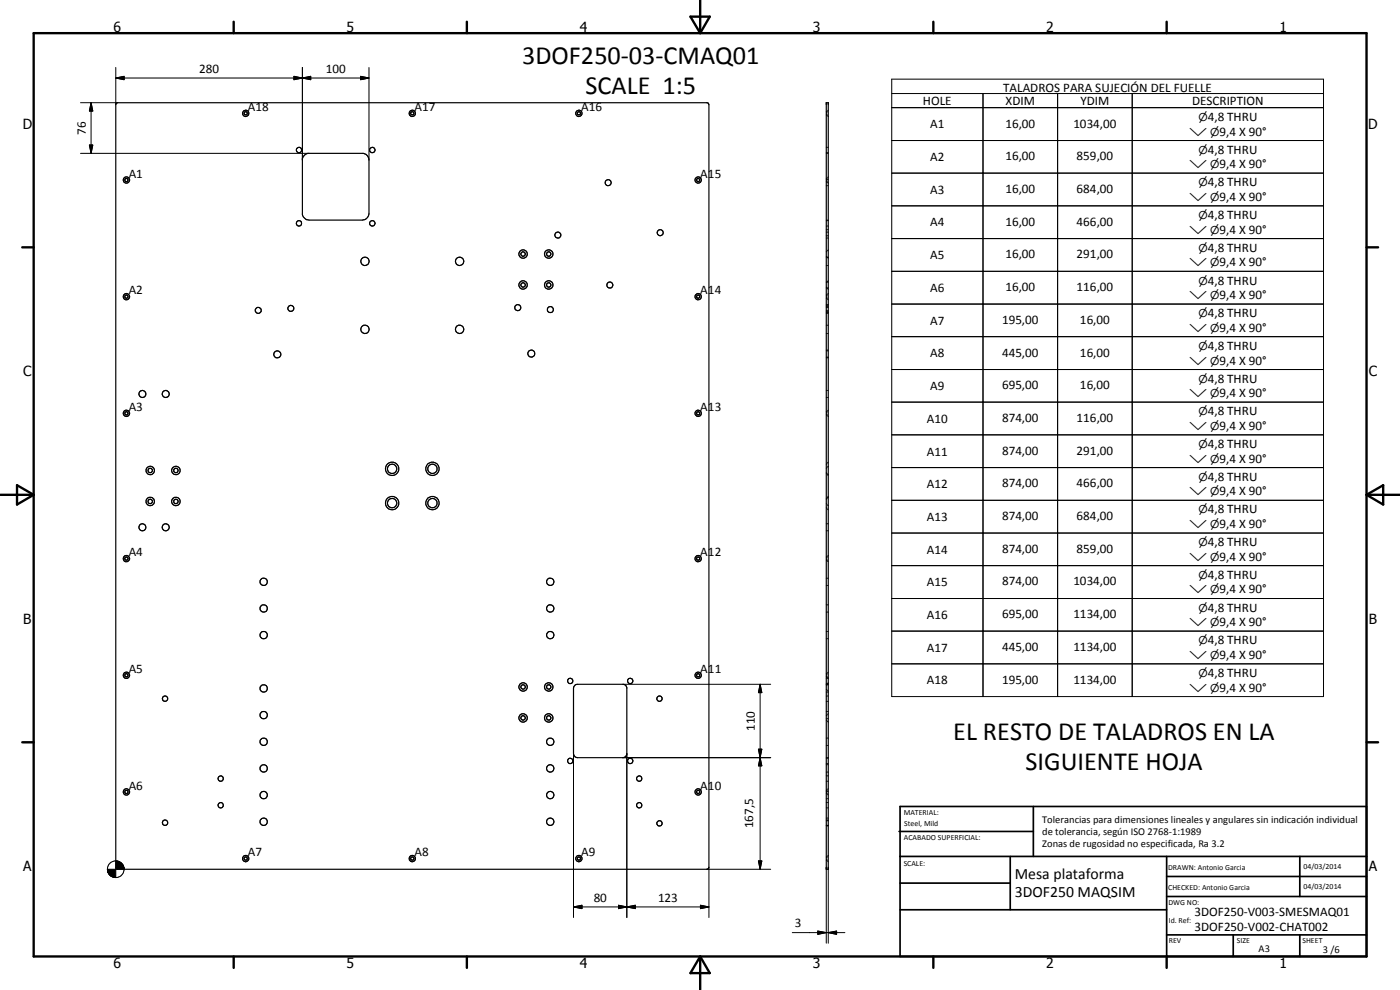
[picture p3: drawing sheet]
<svg xmlns="http://www.w3.org/2000/svg" width="420mm" height="297mm" viewBox="0 0 420 297" stroke-linecap="round" stroke-linejoin="round" font-family="sans-serif">
<g fill="none" stroke="#000" stroke-width=".35">
<path d="M34.8 31.1l.5-.3 177.2 .1 .3 .5v228.8l-.3 .5-177.2 .1-.5-.2zM248 30.8h.6v230h-.6zM91.2 46.7l1.2-.7h16.7a2.07 2.07 0 0 1 1.6 2v16a2.07 2.07 0 0 1-2 2h-16a2.2 2.2 0 0 1-1.9-1.6v-16.7zM172.4 205.7l.4-.3 .5-.1h13.6l1 .4 .2 .5v20.2l-.4 .7-.8 .2h-13.6l-.9-.4-.3-.8v-19.6z"/>
<circle cx="73.7" cy="34" r=".95"/>
<circle cx="73.7" cy="34" r=".49"/>
<circle cx="123.7" cy="34" r=".96"/>
<circle cx="123.7" cy="34" r=".48"/>
<circle cx="173.7" cy="34" r=".94"/>
<circle cx="173.7" cy="34" r=".48"/>
<circle cx="37.9" cy="54" r=".48"/>
<circle cx="37.9" cy="54" r=".94"/>
<circle cx="89.7" cy="45" r=".79"/>
<circle cx="111.7" cy="45" r=".8"/>
<circle cx="182.5" cy="54.8" r=".9"/>
<circle cx="209.5" cy="54" r=".93"/>
<circle cx="209.5" cy="54" r=".47"/>
<circle cx="89.7" cy="67" r=".8"/>
<circle cx="109.5" cy="78.4" r="1.25"/>
<circle cx="111.7" cy="67" r=".82"/>
<circle cx="137.9" cy="78.4" r="1.24"/>
<circle cx="157" cy="76.2" r="1.26"/>
<circle cx="157" cy="76.2" r=".67"/>
<circle cx="164.7" cy="76.2" r=".67"/>
<circle cx="164.7" cy="76.2" r="1.27"/>
<circle cx="167.4" cy="70.5" r=".9"/>
<circle cx="198.1" cy="69.8" r=".9"/>
<circle cx="37.9" cy="89" r=".49"/>
<circle cx="37.9" cy="89" r=".93"/>
<circle cx="77.5" cy="93.1" r=".92"/>
<circle cx="87.3" cy="92.5" r=".9"/>
<circle cx="109.5" cy="98.8" r="1.25"/>
<circle cx="137.9" cy="98.8" r="1.25"/>
<circle cx="155.4" cy="92.3" r=".91"/>
<circle cx="157" cy="85.5" r="1.26"/>
<circle cx="157" cy="85.5" r=".67"/>
<circle cx="164.7" cy="85.5" r=".66"/>
<circle cx="164.7" cy="85.5" r="1.27"/>
<circle cx="165.2" cy="92.9" r=".91"/>
<circle cx="183" cy="85.5" r=".91"/>
<circle cx="209.5" cy="89" r=".48"/>
<circle cx="209.5" cy="89" r=".95"/>
<circle cx="42.7" cy="118.2" r="1.05"/>
<circle cx="49.7" cy="118.2" r="1.05"/>
<circle cx="83.2" cy="106.3" r="1.04"/>
<circle cx="159.5" cy="106.1" r="1.05"/>
<circle cx="37.9" cy="124" r=".49"/>
<circle cx="37.9" cy="124" r=".95"/>
<circle cx="209.5" cy="124" r=".48"/>
<circle cx="209.5" cy="124" r=".95"/>
<circle cx="42.8" cy="158.2" r="1.05"/>
<circle cx="45.1" cy="141.2" r=".66"/>
<circle cx="45.1" cy="150.4" r=".65"/>
<circle cx="45.1" cy="141.2" r="1.27"/>
<circle cx="45.1" cy="150.4" r="1.28"/>
<circle cx="49.7" cy="158.2" r="1.06"/>
<circle cx="52.8" cy="150.5" r=".68"/>
<circle cx="52.8" cy="141.2" r=".67"/>
<circle cx="52.8" cy="150.5" r="1.28"/>
<circle cx="52.8" cy="141.2" r="1.27"/>
<circle cx="117.7" cy="140.7" r="2.01"/>
<circle cx="117.7" cy="140.7" r="1.41"/>
<circle cx="117.7" cy="150.9" r="1.41"/>
<circle cx="117.7" cy="150.9" r="1.99"/>
<circle cx="129.8" cy="151" r="2.01"/>
<circle cx="129.8" cy="140.7" r="1.39"/>
<circle cx="129.8" cy="140.6" r="2"/>
<circle cx="129.8" cy="151" r="1.41"/>
<circle cx="37.9" cy="167.6" r=".48"/>
<circle cx="37.9" cy="167.6" r=".96"/>
<circle cx="79.1" cy="174.6" r="1.11"/>
<circle cx="165.1" cy="174.5" r="1.1"/>
<circle cx="209.5" cy="167.6" r=".47"/>
<circle cx="209.5" cy="167.6" r=".94"/>
<circle cx="79.1" cy="182.5" r="1.1"/>
<circle cx="79.1" cy="190.5" r="1.11"/>
<circle cx="165.1" cy="190.5" r="1.1"/>
<circle cx="165.1" cy="182.5" r="1.1"/>
<circle cx="37.9" cy="202.6" r=".94"/>
<circle cx="37.9" cy="202.6" r=".49"/>
<circle cx="49.6" cy="209.6" r=".79"/>
<circle cx="79.1" cy="214.5" r="1.11"/>
<circle cx="79.1" cy="206.5" r="1.11"/>
<circle cx="157" cy="206.1" r=".66"/>
<circle cx="157" cy="206.1" r="1.27"/>
<circle cx="157" cy="215.4" r="1.27"/>
<circle cx="157" cy="215.4" r=".67"/>
<circle cx="164.7" cy="215.4" r="1.27"/>
<circle cx="164.7" cy="215.4" r=".65"/>
<circle cx="164.7" cy="206.1" r=".64"/>
<circle cx="164.7" cy="206.1" r="1.25"/>
<circle cx="171.1" cy="204.3" r=".79"/>
<circle cx="189.1" cy="204.3" r=".8"/>
<circle cx="197.9" cy="209.6" r=".79"/>
<circle cx="209.5" cy="202.6" r=".94"/>
<circle cx="209.5" cy="202.6" r=".47"/>
<circle cx="37.9" cy="237.6" r=".49"/>
<circle cx="38" cy="237.6" r=".95"/>
<circle cx="66.2" cy="233.6" r=".79"/>
<circle cx="79.1" cy="238.5" r="1.11"/>
<circle cx="79.1" cy="222.5" r="1.11"/>
<circle cx="79.1" cy="230.5" r="1.11"/>
<circle cx="165.1" cy="230.6" r="1.1"/>
<circle cx="165.1" cy="238.5" r="1.1"/>
<circle cx="165.1" cy="222.6" r="1.1"/>
<circle cx="171.1" cy="228.3" r=".79"/>
<circle cx="189.1" cy="228.3" r=".81"/>
<circle cx="191.8" cy="233.6" r=".79"/>
<circle cx="209.5" cy="237.6" r=".95"/>
<circle cx="209.5" cy="237.6" r=".48"/>
<circle cx="49.5" cy="246.9" r=".81"/>
<circle cx="66.2" cy="241.6" r=".79"/>
<circle cx="73.7" cy="257.6" r=".94"/>
<circle cx="73.7" cy="257.6" r=".48"/>
<circle cx="79.1" cy="246.5" r="1.11"/>
<circle cx="123.7" cy="257.6" r=".96"/>
<circle cx="123.7" cy="257.6" r=".48"/>
<circle cx="165.1" cy="246.6" r="1.1"/>
<circle cx="173.7" cy="257.6" r=".95"/>
<circle cx="173.7" cy="257.6" r=".48"/>
<circle cx="191.8" cy="241.6" r=".8"/>
<circle cx="197.9" cy="247" r=".81"/>
</g>
<g fill="none" stroke="#000" stroke-width=".3">
<path d="M24.2 30.8h11.1M27.3 30.8l.5 2.5h-1zM27.3 30.8v15.2M34.7 23.4l2.5-.5v1zM34.7 23.4h76M34.7 20.2v11.2M88.2 22.9l2.6 .5-2.6 .5zM90.8 23.4l2.4-.5v1zM90.8 20.2v27.8M108.2 22.9l2.5 .5-2.5 .5zM110.7 20.2v27.8M248 33.5h.1"/>
<path d="M248 34.5h.1M248.1 33.5v.3M248.1 34.2v.3M248.1 34.5l.1 .2M248.2 33.4l-.1 .1M248.4 34.8l.2 .2M248.6 33.1l-.2 .1M267.6 28.1h129.6M267.6 32.3h129.6M267.6 23.7h129.6v185.3h-129.6zM295 28.1v180.9M317.4 28.1v180.9"/>
<path d="M339.8 28.1v180.9M24.2 46h68.5M26.8 43.5h1l-.5 2.5zM248 46h.2M248 53.5h.1M248 54.5h.1M248 53.9h.2M248 55.7h.2M248 44.2h.2M248 45.8h.2M248.1 54.5h.1M248.1 53.5v.3"/>
<path d="M248.1 54.1v.4M248.1 54.5l.1 .2M248.2 53.4l-.1 .1M248.4 46h.2M248.4 53.9h.2M248.4 55.7h.2M248.4 44.2h.2M248.4 45.8h.2M248.4 54.8l.2 .1M248.6 53.1l-.2 .1M267.6 42.2h129.6M267.6 51.9h129.6"/>
<path d="M248 66h.2M248 68.9h.2M248 70.7h.2M248 69.6h.2M248 71.4h.2M248 66.2h.2M248 67.8h.2M248 77.2h.2M248 79.7h.2M248 76.9l.2 .2M248.2 75.4l-.2 .2M248.4 66h.2"/>
<path d="M248.4 68.9h.2M248.4 70.7h.2M248.4 69.6h.2M248.4 71.4h.2M248.4 66.2h.2M248.4 67.8h.2M248.4 77.2h.2M248.4 79.7h.2M248.4 77.3l.2 .2M248.6 75l-.2 .2M267.6 61.8h129.6M267.6 71.6h129.6"/>
<path d="M248 88.5h.1M248 89.5h.1M248 84.6h.2l-.2 .2M248 86.4h.2M248 91.4h.2M248 93.2h.2M248 92.2h.2M248 94h.2M248 91.6h.2M248 93.4h.2M248 92h.2M248 93.8h.2"/>
<path d="M248 97.6h.2M248 86.1l.2 .3M248.1 88.5v.4M248.1 89.2v.3M248.1 89.5l.1 .2M248.2 88.4l-.1 .1M248.4 84.6h.2M248.4 86.4h.2M248.4 91.4h.2M248.4 93.2h.2M248.4 92.2h.2M248.4 94h.2"/>
<path d="M248.4 91.6h.2M248.4 93.4h.2M248.4 92h.2M248.4 93.8h.2M248.4 97.6h.2M248.4 86.6l.2 .2M248.4 89.8l.2 .2M248.6 88.1l-.2 .1M248.6 84.2l-.2 .3M267.6 81.4h129.6M267.6 91.2h129.6M248 105.3h.2"/>
<path d="M248 107.4h.2M248 105h.2M248 107.1h.2M248 100.1h.2M248 117.1h.2M248 119.3h.2M248.4 105.3h.2M248.4 107.4h.2M248.4 105h.2M248.4 107.1h.2M248.4 100.1h.2M248.4 117.1h.2"/>
<path d="M248.4 119.3h.2M267.6 101h129.6M267.6 110.9h129.6M248 123.5h.1M248 124.5h.1M248.1 123.5v.4M248.1 124.2v.3M248.1 124.5l.1 .1M248.2 139.1l-.2 .2M248.2 123.4l-.1 .1M248.4 124.8l.2 .2M248.6 123.1l-.2 .1"/>
<path d="M248.6 139.9l-.2 .2M248.6 138.7l-.2 .2M267.6 120.6h129.6M267.6 130.5h129.6M248 157.1h.2M248 159.3h.2M248 141.8l.2 .2M248 151.1l.2 .2M248 152.4l.2 .2M248 142.1l.2 .2M248.2 140.3l-.2 .2M248.2 149.6l-.2 .2"/>
<path d="M248.2 149.4l-.2 .2M248.4 157.1h.2M248.4 159.3h.2M248.4 142.2l.2 .2M248.4 151.5l.2 .2M248.4 152.8l.2 .2M248.4 142.5l.2 .2M248.6 149.2l-.2 .2M248.6 149l-.2 .1M267.6 140.3h129.6M267.6 150.1h129.6M267.6 159.9h129.6"/>
<path d="M248 167.1h.1M248 168.1h.1M248 173.5h.2M248 175.6h.2M248.1 168.1h.1M248.1 167.1v.3M248.1 167.8v.3M248.1 168.1l.1 .1M248.2 167l-.1 .1M248.4 173.5h.2M248.4 175.6h.2M248.4 168.4l.2 .1"/>
<path d="M248.6 166.7l-.2 .1M267.6 169.7h129.6M267.6 179.6h129.6M248 189.5h.2M248 191.6h.2M248 181.5h.2M248 183.6h.2M248.4 189.5h.2M248.4 191.6h.2M248.4 181.5h.2M248.4 183.6h.2M267.6 189.4h129.6"/>
<path d="M267.6 199.2h129.6M186.9 205.3h44.4M228.1 205.3l.5 2.5h-1zM228.1 205.3v55.5M248 205.3h.2M248 202.1h.1M248 203.1h.1M248 203.5h.2M248 205.1h.2M248 213.5h.2M248 215.6h.2M248 207.6h.2"/>
<path d="M248 208.8h.2M248 210.4h.2M248 216.1l.2 .2M248 206.8l.2 .2M248.1 203.1h.1M248.1 202.1v.3M248.1 202.8v.3M248.1 203.1l.1 .1M248.2 205.3l-.2 .2h.2M248.2 214.5l-.2 .3M248.2 202l-.1 .1M248.4 205.3h.2"/>
<path d="M248.4 203.5h.2M248.4 205.1h.2M248.4 213.5h.2M248.4 215.6h.2M248.4 205.5h.2M248.4 207.6h.2M248.4 208.8h.2M248.4 210.4h.2M248.4 216.5l.2 .2M248.4 207.2l.2 .2M248.4 203.4l.2 .1M248.6 201.7l-.2 .1"/>
<path d="M248.6 214.2l-.2 .1M248.6 204.9l-.2 .2M172.1 226.1v49.2M186.9 227.3h44.4M188.1 226.1v49.2M227.6 224.8h1l-.5 2.5zM228.1 227.3l.5 2.5h-1zM248 227.3h.2M248 237.1h.1M248 238.1h.1M248 227.5h.2M248 229.1h.2"/>
<path d="M248 229.4h.2M248 231.6h.2M248 237.4h.2M248 239.6h.2M248 221.4h.2M248 223.6h.2M248 232.8h.2M248 234.4h.2M248.1 237.1v.3M248.1 237.8v.3M248.1 238.1l.1 .2M248.2 237l-.1 .1"/>
<path d="M248.4 227.3h.2M248.4 227.5h.2M248.4 229.1h.2M248.4 229.4h.2M248.4 231.6h.2M248.4 237.4h.2M248.4 239.6h.2M248.4 221.4h.2M248.4 223.6h.2M248.4 232.8h.2M248.4 234.4h.2M248.4 238.4l.2 .1"/>
<path d="M248.6 236.6l-.2 .2M34.7 258.3h.4l2.1 2.5zM34.7 258.3l2.5 2.5h-2.5zM35.1 258.3l.4 .1 1.7 2.4zM35.5 258.4l.3 .1 1.4 2.3zM35.8 258.5l.3 .2 1.1 2.1zM36.1 258.7l1.1 2.1zM36.4 258.9l.8 1.9zM36.6 259.2l.6 1.6zM36.9 259.5l.3 1.3zM37 259.8l.2 1zM227.6 258.3h1l-.5 2.5z"/>
<path d="M248 257.1h.1M248 258.1h.1M248 245.4h.2M248 247.6h.2M248 246.3h.2M248 247.8h.2M248 246h.2M248 240.8h.2M248 242.4h.2M248.1 257.1v.3M248.1 257.8v.3M248.1 258.1l.1 .1"/>
<path d="M248.2 257l-.1 .1M248.4 245.4h.2M248.4 247.6h.2M248.4 246.3h.2M248.4 247.8h.2M248.4 246h.2M248.4 240.8h.2M248.4 242.4h.2M248.4 258.4l.2 .2M248.6 256.7l-.2 .1M32.2 260.8l.1 .7zM32.2 260.8l.3 1.1z"/>
<path d="M32.2 260.8l.4 1.4zM32.2 260.8l.6 1.6zM32.2 260.8l.9 1.9zM32.2 260.8l1.2 2.1zM32.2 260.8l1.5 2.3-.3-.2zM32.2 260.8l1.8 2.4-.3-.1zM32.2 260.8l2.2 2.5-.4-.1zM32.2 260.8l2.5 2.5h-.3zM32.2 260.8h2.5v2.5zM37.1 260.1l.1 .7zM172.1 272.1l2.6-.5v1zM172.1 272.1h40.7"/>
<path d="M185.6 271.6l2.5 .5-2.5 .5zM188.1 272.1l2.6-.5v1zM210.2 271.6l2.6 .5-2.6 .5zM212.1 260.8h19.2M212.8 260.2v15.1M237.8 279.8h15.8M245.4 279.4l2.6 .4-2.6 .5zM248 260.2v22.8M248.6 279.8l2.5-.4v.9zM248.6 260.2v22.8"/>
<circle cx="34.7" cy="260.8" r="2.5"/>
</g>
<g fill="none" stroke="#000" stroke-width=".71">
<path d="M10.1 9.9h400v277.1h-400zM70.1 6.5v3.4M140.1 6.5v3.4M207.2 5h5.8l-2.9 4.9zM210.1 0v9.9M280.1 6.5v3.4M350.1 6.5v3.4M6.7 74.2h3.4M410.1 74.2h3.5M.1 148.5h10M5.1 145.6l5 2.9-5 2.9zM410.1 148.5h10"/>
<path d="M410.1 148.5l5-2.9v5.8zM6.7 222.7h3.4M410.1 222.7h3.5M70.1 287v3.4M140.1 287v3.4M210.1 287v10M210.1 287l2.9 5h-5.8zM280.1 287v3.4M350.1 287v3.4"/>
</g>
<g fill="none" stroke="#000" stroke-width=".51">
<path d="M269.8 249.5h40.3M270.1 242h140v45h-140zM270.1 257h140M303.2 257v16M310.1 242v15M350.1 257v30M390.1 257v12M270.1 265h33.1M270.1 273h80M350.1 269h60M350.1 263h60M350.1 280.5h60"/>
<path d="M370.1 280.5v6.5M390.1 280.5v6.5"/>
</g>
<g fill="#000">
<path d="M27.3 30.8l.5 2.5h-1zM34.7 23.4l2.5-.5v1zM88.2 22.9l2.6 .5-2.6 .5zM90.8 23.4l2.4-.5v1zM108.2 22.9l2.5 .5-2.5 .5zM26.8 43.5h1l-.5 2.5zM228.1 205.3l.5 2.5h-1zM227.6 224.8h1l-.5 2.5zM228.1 227.3l.5 2.5h-1zM227.6 258.3h1l-.5 2.5zM32.2 260.8l.1 .7zM32.2 260.8l.3 1.1z"/>
<path d="M32.2 260.8l.4 1.4zM32.2 260.8l.6 1.6zM32.2 260.8l.9 1.9zM32.2 260.8l1.2 2.1zM32.2 260.8l1.5 2.3-.3-.2zM32.2 260.8l1.8 2.4-.3-.1zM32.2 260.8l2.2 2.5-.4-.1zM32.2 260.8l2.5 2.5h-.3zM34.7 258.3l2.5 2.5h-2.5zM32.2 260.8h2.5v2.5zM37.1 260.1l.1 .7zM37 259.8l.2 1z"/>
<path d="M36.9 259.5l.3 1.3zM36.6 259.2l.6 1.6zM36.4 258.9l.8 1.9zM36.1 258.7l1.1 2.1zM35.8 258.5l.3 .2 1.1 2.1zM35.5 258.4l.3 .1 1.4 2.3zM35.1 258.3l.4 .1 1.7 2.4zM34.7 258.3h.4l2.1 2.5zM172.1 272.1l2.6-.5v1zM185.6 271.6l2.5 .5-2.5 .5zM188.1 272.1l2.6-.5v1zM210.2 271.6l2.6 .5-2.6 .5z"/>
<path d="M248.6 279.8l2.5-.4v.9zM245.4 279.4l2.6 .4-2.6 .5z"/>
</g>
<g font-size="7.9">
<text x="156.7" y="19.2">3DOF250-03-CMAQ01</text>
<text x="175.7" y="28.2">SCALE 1:5</text>
<text x="286.1" y="222.1">EL RESTO DE TALADROS EN LA</text>
<text x="307.8" y="231.1">SIGUIENTE HOJA</text>
</g>
<g font-size="4.7">
<text x="304.6" y="263.7">Mesa plataforma</text>
<text x="304.6" y="269.1">3DOF250 MAQSIM</text>
</g>
<g font-size="4.2">
<text x="34" y="9.6">6</text>
<text x="104" y="9.6">5</text>
<text x="174" y="9.6">4</text>
<text x="244" y="9.6">3</text>
<text x="314" y="9.6">2</text>
<text x="384" y="9.6">1</text>
<text x="6.8" y="38.7">D</text>
<text x="410.6" y="38.7">D</text>
<text x="7" y="112.9">C</text>
<text x="410.8" y="112.9">C</text>
<text x="7" y="187.1">B</text>
<text x="410.8" y="187.1">B</text>
<text x="7" y="261.4">A</text>
<text x="410.8" y="261.4">A</text>
<text x="34" y="290.4">6</text>
<text x="104" y="290.4">5</text>
<text x="174" y="290.4">4</text>
<text x="244" y="290.4">3</text>
<text x="314" y="290.4">2</text>
<text x="384" y="290.4">1</text>
</g>
<g font-size="3.9">
<text x="59.8" y="21.9">280</text>
<text x="97.8" y="21.9">100</text>
<text x="301.1" y="27.5">TALADROS PARA SUJECIÓN DEL FUELLE</text>
<text x="74.4" y="33.4">A18</text>
<text x="124.4" y="33.4">A17</text>
<text x="174.4" y="33.4">A16</text>
<text x="277" y="31.5">HOLE</text>
<text x="301.8" y="31.5">XDIM</text>
<text x="324.3" y="31.5">YDIM</text>
<text x="357.7" y="31.5">DESCRIPTION</text>
<text x="25.8" y="40.4" transform="rotate(-90 25.8 40.4)">76</text>
<text x="279.2" y="38.5">A1</text>
<text x="301.7" y="38.3">16,00</text>
<text x="322.1" y="38.3">1034,00</text>
<text x="362.4" y="36.3">4,8 THRU</text>
<text x="366" y="40.7">9,4 X 90°</text>
<text x="362.4" y="46.1">4,8 THRU</text>
<text x="38.6" y="53.4">A1</text>
<text x="210.2" y="53.3">A15</text>
<text x="279.2" y="48.3">A2</text>
<text x="301.7" y="48">16,00</text>
<text x="323.1" y="48">859,00</text>
<text x="366" y="50.5">9,4 X 90°</text>
<text x="279.2" y="58.1">A3</text>
<text x="301.7" y="57.9">16,00</text>
<text x="323.1" y="57.9">684,00</text>
<text x="362.4" y="55.9">4,8 THRU</text>
<text x="362.4" y="65.7">4,8 THRU</text>
<text x="366" y="60.3">9,4 X 90°</text>
<text x="279.2" y="67.9">A4</text>
<text x="301.7" y="67.7">16,00</text>
<text x="323.1" y="67.7">466,00</text>
<text x="366" y="70.1">9,4 X 90°</text>
<text x="279.2" y="77.8">A5</text>
<text x="301.7" y="77.5">16,00</text>
<text x="323.1" y="77.5">291,00</text>
<text x="362.4" y="75.5">4,8 THRU</text>
<text x="366" y="79.9">9,4 X 90°</text>
<text x="38.6" y="88.3">A2</text>
<text x="210.2" y="88.3">A14</text>
<text x="279.2" y="87.6">A6</text>
<text x="301.7" y="87.3">16,00</text>
<text x="323.1" y="87.3">116,00</text>
<text x="362.4" y="85.4">4,8 THRU</text>
<text x="366" y="89.7">9,4 X 90°</text>
<text x="362.4" y="95.2">4,8 THRU</text>
<text x="279.2" y="97.4">A7</text>
<text x="300.7" y="97.1">195,00</text>
<text x="324.1" y="97.1">16,00</text>
<text x="366" y="99.5">9,4 X 90°</text>
<text x="279.2" y="107.2">A8</text>
<text x="300.7" y="107">445,00</text>
<text x="324.1" y="107">16,00</text>
<text x="362.4" y="105">4,8 THRU</text>
<text x="366" y="109.4">9,4 X 90°</text>
<text x="279.2" y="117.1">A9</text>
<text x="300.7" y="116.8">695,00</text>
<text x="324.1" y="116.8">16,00</text>
<text x="362.4" y="114.8">4,8 THRU</text>
<text x="366" y="119.2">9,4 X 90°</text>
<text x="38.6" y="123.4">A3</text>
<text x="210.2" y="123.4">A13</text>
<text x="362.4" y="124.6">4,8 THRU</text>
<text x="278.2" y="126.9">A10</text>
<text x="300.7" y="126.6">874,00</text>
<text x="323.1" y="126.6">116,00</text>
<text x="366" y="129">9,4 X 90°</text>
<text x="278.2" y="136.7">A11</text>
<text x="300.7" y="136.4">874,00</text>
<text x="323.1" y="136.4">291,00</text>
<text x="362.4" y="134.5">4,8 THRU</text>
<text x="366" y="138.8">9,4 X 90°</text>
<text x="278.2" y="146.5">A12</text>
<text x="300.7" y="146.2">874,00</text>
<text x="323.1" y="146.2">466,00</text>
<text x="362.4" y="144.3">4,8 THRU</text>
<text x="366" y="148.6">9,4 X 90°</text>
<text x="300.7" y="156">874,00</text>
<text x="323.1" y="156">684,00</text>
<text x="362.4" y="154.1">4,8 THRU</text>
<text x="278.2" y="156.3">A13</text>
<text x="366" y="158.4">9,4 X 90°</text>
<text x="38.6" y="166.9">A4</text>
<text x="210.2" y="166.9">A12</text>
<text x="278.2" y="166.1">A14</text>
<text x="300.7" y="165.9">874,00</text>
<text x="323.1" y="165.9">859,00</text>
<text x="362.4" y="163.9">4,8 THRU</text>
<text x="362.4" y="173.7">4,8 THRU</text>
<text x="366" y="168.2">9,4 X 90°</text>
<text x="278.2" y="175.9">A15</text>
<text x="300.7" y="175.6">874,00</text>
<text x="322.1" y="175.6">1034,00</text>
<text x="366" y="178.1">9,4 X 90°</text>
<text x="278.2" y="185.7">A16</text>
<text x="300.7" y="185.5">695,00</text>
<text x="322.1" y="185.5">1134,00</text>
<text x="362.4" y="183.5">4,8 THRU</text>
<text x="366" y="187.9">9,4 X 90°</text>
<text x="278.2" y="195.5">A17</text>
<text x="300.7" y="195.3">445,00</text>
<text x="322.1" y="195.3">1134,00</text>
<text x="362.4" y="193.3">4,8 THRU</text>
<text x="366" y="197.7">9,4 X 90°</text>
<text x="38.6" y="201.9">A5</text>
<text x="210.2" y="201.9">A11</text>
<text x="362.4" y="203.1">4,8 THRU</text>
<text x="278.2" y="205.4">A18</text>
<text x="300.7" y="205.1">195,00</text>
<text x="322.1" y="205.1">1134,00</text>
<text x="366" y="207.5">9,4 X 90°</text>
<text x="226.6" y="219.3" transform="rotate(-90 226.6 219.3)">110</text>
<text x="38.6" y="236.9">A6</text>
<text x="210.2" y="236.9">A10</text>
<text x="226" y="248.5" transform="rotate(-90 226 248.5)">167,5</text>
<text x="74.4" y="257">A7</text>
<text x="124.4" y="256.9">A8</text>
<text x="174.4" y="256.9">A9</text>
<text x="178.2" y="270.6">80</text>
<text x="197.5" y="270.6">123</text>
<text x="358.5" y="275">3DOF250-V003-SMESMAQ01</text>
<text x="238.5" y="278.3">3</text>
<text x="358.5" y="279.4">3DOF250-V002-CHAT002</text>
</g>
<g font-size="3.3">
<text x="356.9" y="40.7">w n</text>
<text x="359.7" y="36.3">n</text>
<text x="359.7" y="46.1">n</text>
<text x="356.9" y="50.5">w n</text>
<text x="359.7" y="55.9">n</text>
<text x="356.9" y="60.3">w n</text>
<text x="359.7" y="65.7">n</text>
<text x="356.9" y="70.1">w n</text>
<text x="359.7" y="75.5">n</text>
<text x="356.9" y="79.9">w n</text>
<text x="356.9" y="89.7">w n</text>
<text x="359.7" y="85.4">n</text>
<text x="359.7" y="95.2">n</text>
<text x="356.9" y="99.5">w n</text>
<text x="359.7" y="105">n</text>
<text x="356.9" y="109.4">w n</text>
<text x="356.9" y="119.2">w n</text>
<text x="359.7" y="114.8">n</text>
<text x="359.7" y="124.6">n</text>
<text x="356.9" y="129">w n</text>
<text x="359.7" y="134.5">n</text>
<text x="356.9" y="138.8">w n</text>
<text x="356.9" y="148.6">w n</text>
<text x="359.7" y="144.3">n</text>
<text x="359.7" y="154.1">n</text>
<text x="356.9" y="158.4">w n</text>
<text x="359.7" y="163.9">n</text>
<text x="356.9" y="168.2">w n</text>
<text x="359.7" y="173.7">n</text>
<text x="356.9" y="178.1">w n</text>
<text x="359.7" y="183.5">n</text>
<text x="356.9" y="187.9">w n</text>
<text x="356.9" y="197.7">w n</text>
<text x="359.7" y="193.3">n</text>
<text x="359.7" y="203.1">n</text>
<text x="356.9" y="207.5">w n</text>
</g>
<g font-size="3.1">
<text x="312.7" y="246.8">Tolerancias para dimensiones lineales y angulares sin indicación individual</text>
<text x="312.7" y="250.4">de tolerancia, según ISO 2768-1:1989</text>
<text x="312.7" y="254">Zonas de rugosidad no especificada, Ra 3.2</text>
<text x="377.7" y="285.6">A3</text>
<text x="397" y="285.9">3 /6</text>
</g>
<g font-size="2.4">
<text x="271.2" y="244.4">MATERIAL:</text>
<text x="271.3" y="252">ACABADO SUPERFICIAL:</text>
<text x="271.4" y="247.9">Steel, Mild</text>
<text x="271.2" y="259.7">SCALE:</text>
<text x="350.6" y="260.9">DRAWN: Antonio Garcia</text>
<text x="391.2" y="260.6">04/03/2014</text>
<text x="350.6" y="267">CHECKED: Antonio Garcia</text>
<text x="391.2" y="266.7">04/03/2014</text>
<text x="350.6" y="271.4">DWG NO:</text>
<text x="350.8" y="276.9">Id. Ref:</text>
<text x="350.8" y="282.8">REV</text>
<text x="371.2" y="282.9">SIZE</text>
<text x="390.9" y="282.9">SHEET</text>
</g>
</svg>
